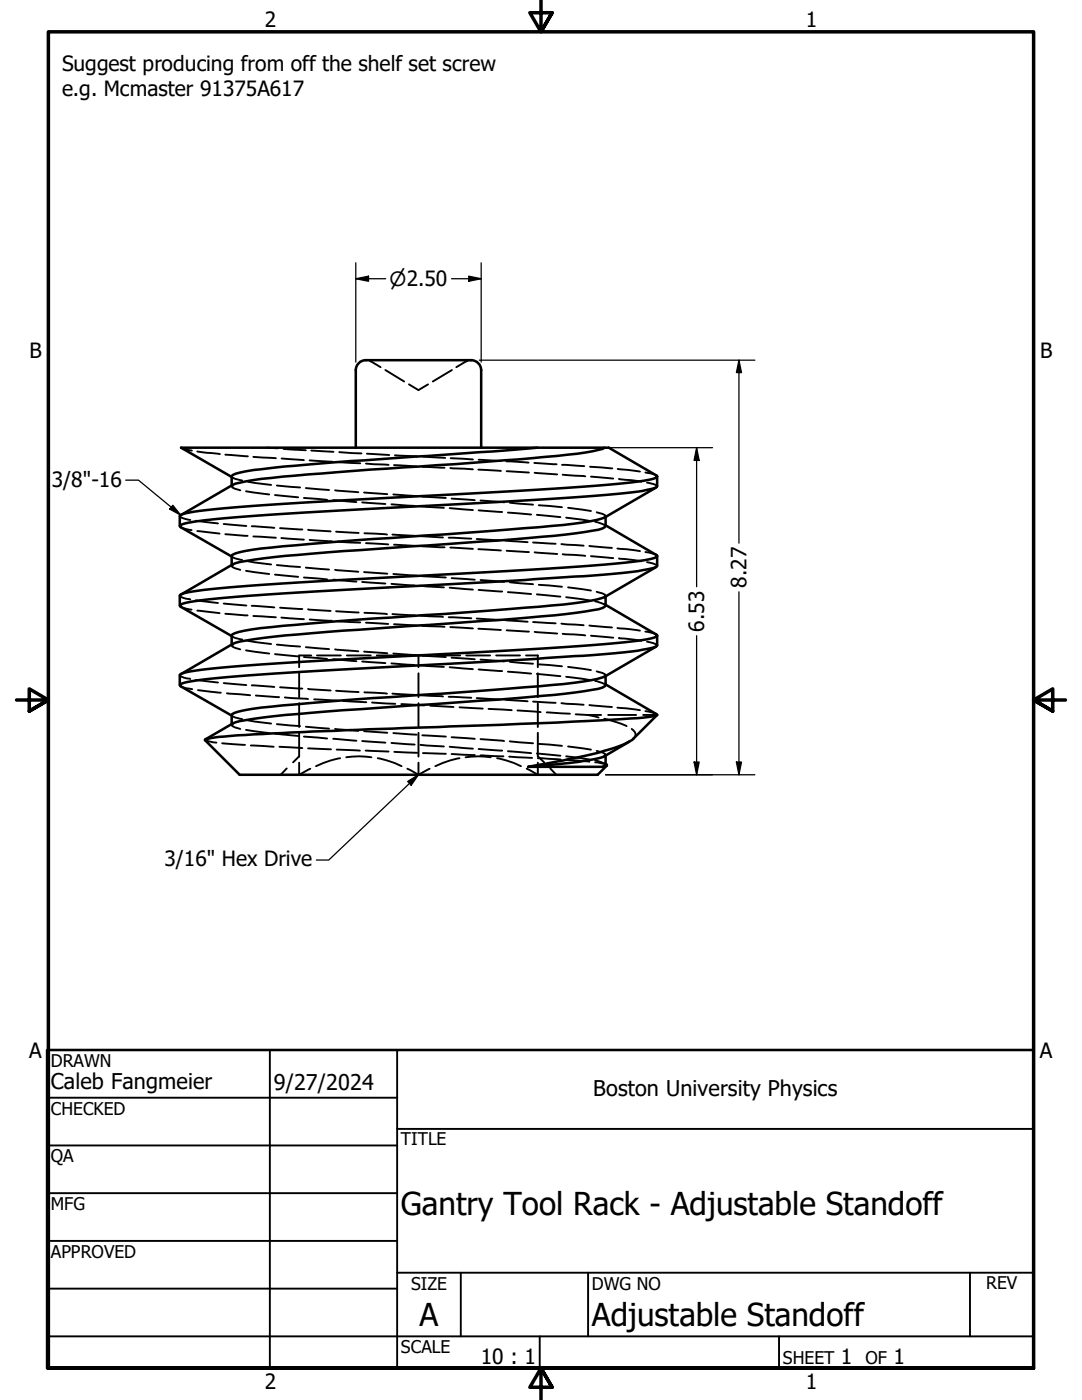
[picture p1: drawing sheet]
<svg xmlns="http://www.w3.org/2000/svg" width="216mm" height="279mm" viewBox="0 0 216 279" stroke-linecap="round" stroke-linejoin="round" font-family="sans-serif">
<!-- layer: Hidden (ANSI) -->
<g fill="none" stroke="#000" stroke-width=".38">
<path d="M73 71.9h.3M73.7 72l2.2 1.3M76.9 73.9l3.7 2.2M81.6 76.7l1.9 1.2 1.9-1.2M90.2 73.9l-3.8 2.2M93.3 72l-2.2 1.3M93.7 71.9h.3M36.1 89.3l2.2 .6M39.4 90.1l4.5 .5M45 90.7l4.5 .4M46.2 95.1l.2 .2 .5 .3 1.4 .3M46.2 96.9v.1"/>
<path d="M46.2 95.2h.1M46.4 95.3v.1M46.4 96.8l-.2 .2a2.51 2.51 0 0 0 1.7 .9M49.1 98l4.6 .7M49.5 96.1l4.6 .7M50.5 91.2l4.6 .2M53.2 89.3l2.2 .2M54.9 98.8l4.6 .5M55.2 96.9l4.7 .4M56.2 91.5l4.4 .3M56.6 89.6l4.4 .3M60.6 99.4l4.7 .4"/>
<path d="M61 97.4l4.7 .4M61.8 91.9l4.5 .2M62.1 89.9l4.4 .3M66.5 99.8l4.6 .4M66.9 97.9l4.6 .3M67.4 92.2l4.5 .3M67.7 90.2l4.4 .3M72.6 98.3l4.7 .3M73 92.5l4.5 .3M73.2 90.6l4.5 .2M78.5 98.7l4.6 .3M78.6 92.8l4.5 .3"/>
<path d="M78.8 90.9l4.4 .2M84.3 99.1l4.7 .3M84.3 93.2l4.4 .1M84.4 91.1l4.4 .3M89.9 93.4l4.5 .3M89.9 91.4l4.5 .3M90.1 99.5l4.6 .3M95.4 93.7l4.5 .3M95.5 91.8l4.4 .2M95.9 99.9l4.7 .4M101 92.1l4.5 .2M101.1 94l4.4 .3"/>
<path d="M106.6 92.4l4.5 .2M106.7 94.4l4.5 .3M112.1 92.8l4.5 .2M112.3 94.7l4.5 .4M117.7 93.2l4.5 .3M117.9 95.1l4.5 .4M123.3 93.6l4.4 .5M123.5 95.6l4.5 .5M128.8 94.3l1.1 .2 1 .4M129.1 96.3l1.6 .4 .4 .3M35.9 118.9l.5 .4 1.6 .3M35.9 103l.5 .4 1.6 .4"/>
<path d="M36.1 105.2l2.1 .6M39.1 119.8l4.4 .5M39.1 103.9l4.4 .6M39.4 106l4.4 .5M44.6 104.6l4.5 .4M45 106.6l4.4 .3M46.2 110.9l.2 .3 .5 .2 1.4 .4M46.2 112.8h.1M46.2 111.1h.1M46.4 111.2v.1M46.4 112.6l-.2 .3a2.51 2.51 0 0 0 1.7 .8M49.1 113.9l4.6 .7"/>
<path d="M49.5 112l4.6 .6M50.2 105l4.5 .3M50.5 107.1l4.6 .2M54.9 114.7l4.6 .4M55.2 112.8l4.7 .4M55.9 105.4l4.4 .3M56.1 107.4l4.5 .3M60.6 115.3l4.7 .3M61 113.3l4.7 .4M61.5 105.7l4.5 .3M61.8 107.8l4.4 .2M66.5 115.7l4.6 .4"/>
<path d="M66.9 113.7l4.6 .4M67.1 106.1l4.5 .3M67.4 108.1l4.5 .2M72.3 100.3l4.6 .3M72.3 116.1l4.6 .4M72.6 114.2l4.7 .3M72.7 106.4l4.5 .3M73 108.4l4.5 .2M78.1 100.6l4.6 .4M78.1 116.5l4.6 .3M78.3 106.7l4.5 .2M78.5 114.6l4.6 .3"/>
<path d="M78.6 108.7l4.5 .3M83.9 101l4.7 .3M83.9 116.9l4.7 .3M83.9 107l4.5 .3M84.2 109l4.5 .2M84.3 115l4.7 .3M89.5 107.3l4.5 .2M89.7 101.4l4.7 .4M89.7 117.3l4.7 .4M89.9 109.3l4.5 .2M90.1 115.4l4.6 .3M95.1 107.6l4.5 .2"/>
<path d="M95.4 109.6l4.5 .3M95.5 101.9l4.7 .3M95.5 117.7l4.7 .3M95.9 115.8l4.7 .3M100.8 107.9l4.5 .3M101.1 109.9l4.4 .3M101.3 102.3l4.7 .4M101.3 118.2l4.7 .4M101.7 100.3l4.7 .4M101.7 116.2l4.7 .4M106.4 108.3l4.5 .2M106.7 110.2l4.5 .4"/>
<path d="M107.1 102.7l4.7 .5M107.1 118.6l4.7 .5M107.5 100.8l4.6 .4M107.5 116.7l4.6 .4M112 108.6l4.5 .3M112.3 110.6l4.5 .3M113 103.3l4.6 .6M113 119.2l4.6 .6M113.3 101.3l4.6 .7M113.3 117.2l4.6 .7M117.6 109l4.5 .3M117.9 111l4.5 .4"/>
<path d="M118.7 104.1l1.4 .4 .7 .5M119.1 102.2a2.49 2.49 0 0 1 1.7 .9l-.2 .2M119.1 118.1a2.49 2.49 0 0 1 1.7 .8l-.2 .3M120.6 104.7v.1M120.7 104.8h.1M120.8 103v.1M120.8 118.9h.1M123.2 109.5l4.5 .5M123.5 111.4l4.5 .6M128.8 110.2l2.1 .5M129.1 112.2l1.2 .3 .8 .4M35.9 134.7l.5 .4 1.6 .4"/>
<path d="M36.1 137l1 .4 1.3 .1M36.1 121.1l2.1 .6M39.1 135.7l4.4 .5M39.4 121.9l4.4 .5M39.5 137.7l4.6 .5M44.6 136.3l4.5 .4M44.6 120.5l4.5 .3M45 122.5l4.4 .3M45.3 138.4l4.6 .3M46.2 126.8l.2 .3 .5 .2 1.4 .3M46.2 128.7h.1M46.2 126.9l.1 .1"/>
<path d="M46.4 127.1h.1M46.4 128.5l-.2 .3a2.51 2.51 0 0 0 1.7 .8M49.1 129.8l4.6 .6M49.5 127.9l4.6 .6M50.2 136.8l4.5 .3M50.2 120.9l4.5 .3M50.5 122.9l4.6 .3M51.1 138.8l4.6 .3M54.9 130.6l4.6 .4M55.2 128.7l4.7 .3M55.9 137.2l4.4 .2M55.9 121.3l4.4 .2"/>
<path d="M56.1 123.3l4.5 .3M56.8 139.2l4.7 .3M59.7 134.4v4.7M60.6 131.1l4.7 .4M61 129.2l4.7 .3M61.5 137.5l4.5 .3M61.5 121.6l4.5 .3M61.8 123.6l4.4 .3M62.1 130.8h-2.4v2.4M62.7 139.6l4.6 .2M63.2 130.8h4.8M66.5 131.6l4.6 .4"/>
<path d="M66.9 129.6l4.6 .4M67.1 137.9l4.5 .2M67.1 122l4.5 .2M67.4 124l4.5 .2M68.5 139.9l4.6 .2M69.2 130.8h4.8M72.3 132l4.6 .3M72.6 130l4.7 .4M72.7 138.2l4.5 .2M72.7 122.3l4.5 .3M73 124.3l4.5 .2M75.2 130.8h4.7"/>
<path d="M78.1 132.4l4.6 .3M78.3 138.4l4.5 .3M78.3 122.6l4.5 .2M78.5 130.4l4.6 .3M78.6 124.6l4.5 .2M81.2 130.8h4.7M83.5 130.8v2.4M83.5 134.4v4.7M83.9 132.8l4.7 .3M83.9 138.7l4.5 .3M83.9 122.9l4.5 .2M84.2 124.9l4.5 .2"/>
<path d="M84.3 130.9l4.7 .2M87.1 130.8h4.7M89.5 139.1l4.5 .2M89.5 123.2l4.5 .2M89.7 133.2l4.7 .3M89.9 125.2l4.5 .2M90.1 131.3l4.6 .3M93 130.8h4.8M95.1 139.3l4.5 .3M95.1 123.4l4.5 .3M95.4 125.5l4.5 .2M95.5 133.6l4.7 .3"/>
<path d="M95.9 131.6l4.7 .4M99 130.8h4.8M100.8 139.6l4.5 .4M100.8 123.8l4.5 .3M101.1 125.8l4.4 .2M101.3 134l4.7 .4M101.7 132.1l4.7 .4M105 130.8h2.3v2.4M106.4 124.1l4.5 .3M106.7 126.1l4.5 .3M107.1 134.5l4.7 .4M107.3 134.4v4.7"/>
<path d="M107.5 132.6l4.6 .4M112 124.5l4.5 .3M112.3 126.5l4.5 .3M113 135.1l4.6 .6M113.3 133.1l4.6 .6M117.6 124.8l4.5 .4M117.9 126.9l4.5 .4M118.7 120l1.4 .4 .7 .4M118.7 135.9l1.4 .4 .7 .4M119.1 134a2.49 2.49 0 0 1 1.7 .8l-.2 .3M120.6 120.6v.1M120.6 136.5h.1"/>
<path d="M120.7 120.7h.1M120.7 136.6h.1M120.8 134.7v.1M123.2 125.3l4.5 .6M123.5 127.3l4.5 .6M128.8 126l2.1 .6M129.1 128.1l1.2 .2 .8 .5M40.9 147.7l2.3 .5M44.3 148.3l4.6 .4M46.2 142.7l.2 .2 .5 .3 1.4 .3M46.2 144.5v.1M46.2 142.8l.1 .1"/>
<path d="M46.4 142.9v.1M46.4 144.4l-.2 .3a2.51 2.51 0 0 0 1.7 .8M49.1 145.7l4.6 .6M49.5 143.8l4.6 .6M50 148.8l4.6 .2M54.9 146.4l4.6 .5M55.2 144.5l4.7 .4M55.8 149l4.5 .3M57.2 153.4l-1.2 1.2M59.7 152.2v2.4l2.2-1.2M59.7 140.3v4.8M59.7 146.2v4.8"/>
<path d="M59.7 150.9l-1.2 1.2M60.6 147l4.7 .4M61 145l4.7 .4M61.5 149.4l4.5 .1M66.5 147.4l4.6 .4M66.9 145.5l4.6 .4M67.2 149.6l4.6 .2M67.9 151.3a17.7 17.7 0 0 0-4.8 1.6M69.1 151.1a16.6 16.6 0 0 1 5 0M72.3 147.9l4.6 .3M72.6 145.9l4.7 .3M73 149.8l4.5 .2"/>
<path d="M74.2 140.2l4.7 .3M75.4 151.3a18.5 18.5 0 0 1 4.7 1.6M78.1 148.3l4.6 .3M78.5 146.3l4.6 .3M78.7 150.1l4.5 .1M80.1 140.5l4.6 .3M81.3 153.4l2.2 1.2 2.2-1.2M83.5 140.3v4.8M83.5 146.2v4.8M83.5 152.2v2.4M83.9 148.7l4.7 .3M84.3 146.7l4.7 .3"/>
<path d="M84.4 150.3l4.6 .1M85.9 140.8l4.6 .3M89.7 149l4.7 .4M90.1 147.1l4.6 .3M90.1 150.5l4.6 .2M91.7 141.2l4.6 .2M91.7 151.3a17.7 17.7 0 0 0-4.8 1.6M92.9 151.1a16.6 16.6 0 0 1 5 0M95.5 149.5l4.7 .3M95.9 147.5l4.7 .4M95.9 150.7l4.6 .2M97.5 141.5l4.6 .2"/>
<path d="M99.2 151.3a18.5 18.5 0 0 1 4.7 1.6M101.3 149.9l4.7 .4M101.6 151l4.6 .3M101.7 148l4.7 .3M103.3 141.8l4.6 .3M106.4 140l4.5 .3M107.1 150.4l4.7 .4M107.3 151.3l4.6 .3M107.3 152.2v2.4l-2.2-1.2M107.3 140.3v4.8M107.3 146.2v4.8M107.3 150.9l1.3 1.2"/>
<path d="M107.5 148.5l4.6 .3M109.1 142.2l4.6 .2M109.8 153.4l1.2 1.2M112 140.3l4.5 .4M113 150.9l4.6 .7M113 151.6l4.6 .4M113.3 149l4.6 .6M114.9 142.6l2.3 .1M117.2 142.7l2.2 .5M117.2 142.7h2.8M117.6 140.7l4.5 .4M118.7 151.8l1.4 .3 .7 .5"/>
<path d="M118.7 152.1l2.3 .5M119.1 149.9a2.49 2.49 0 0 1 1.7 .8l-.2 .2M120.6 143.4l2.5 .7 1.9 .8M120.6 152.3v.1M120.7 152.5h.1M120.8 150.6v.1M121.3 142.7h5.6M123.2 141.2l4.5 .5M126 145.5a1.12 1.12 0 0 1 .4 1.9M128.3 142.7h2.8M128.8 141.9l2.1 .6"/>
</g>
<g fill="#000">
<circle cx="46.2" cy="97" r=".19"/>
<circle cx="46.2" cy="112.9" r=".19"/>
<circle cx="120.8" cy="103.1" r=".19"/>
<circle cx="120.8" cy="119" r=".19"/>
<circle cx="46.2" cy="128.8" r=".19"/>
<circle cx="120.8" cy="134.9" r=".19"/>
<circle cx="46.2" cy="144.7" r=".19"/>
<circle cx="120.8" cy="150.7" r=".19"/>
</g>
<!-- layer: Visible (ANSI) -->
<g fill="none" stroke="#000" stroke-width=".51">
<path d="M71 73.9v15.4M73 71.9a2 2 0 0 0-2 2M73 71.9h21a2 2 0 0 1 2 2M96 73.9v15.4M46.2 95.2l-10.1-5.9h85.4l9.4 5.6 .2 .1v.2a25.6 25.6 0 0 1-7.4 1.3l-17.4 1.3-32.6 1.8a470 470 0 0 0-35.7 2.6l-1.2 .3-.9 .4v2.1M107.3 89.3l-16.7 1.3a803.1 803.1 0 0 0-39.9 3.2l-2.2 .4a3.6 3.6 0 0 0-2.3 .9v1.8M120.6 89.3l-1.2 .5a143.2 143.2 0 0 1-19.1 2.1l-33 2.3a147.3 147.3 0 0 0-20.3 2.3l-10.9 6.3M130.9 97.3l-10.3 6-1.5 .5a131.4 131.4 0 0 1-17.4 1.9l-34 2.4a229.4 229.4 0 0 0-18.9 1.9 4 4 0 0 0-2.6 .9v1.9M131.1 95.1v2.1a23.3 23.3 0 0 1-7.1 1.3l-15.2 1.1-37 2.1a440.2 440.2 0 0 0-33.6 2.5l-1.7 .4-.6 .4 .2 .2 10.1 5.9M120.8 103.1v1.9a3.2 3.2 0 0 1-2.6 .9 304 304 0 0 1-25.6 2.4l-20.8 1.5a213.4 213.4 0 0 0-23.9 2.3l-1.5 .5-10.3 6.1M120.8 119v1.8a3.2 3.2 0 0 1-2.6 1 304 304 0 0 1-25.6 2.4l-20.8 1.5a213.4 213.4 0 0 0-23.9 2.3l-1.5 .5-10.3 6.1M120.8 104.8l10.1 5.9 .2 .3a7.8 7.8 0 0 1-4 1 922.5 922.5 0 0 1-48.6 3.2l-7.1 .4a421.3 421.3 0 0 0-33.4 2.5l-1.2 .3-.9 .3v2.1"/>
<path d="M130.9 113.2l-10.3 6-1.5 .4a131.4 131.4 0 0 1-17.4 1.9l-34 2.5a229.4 229.4 0 0 0-18.9 1.9 4 4 0 0 0-2.6 .9v1.9M131.1 110.9v2.1a23.4 23.4 0 0 1-7.1 1.4l-19.3 1.4-32.8 1.7a445.3 445.3 0 0 0-33.7 2.6l-1.7 .4-.6 .3 .2 .3 10.1 5.8M120.8 134.9v1.8a3.2 3.2 0 0 1-2.6 1 304 304 0 0 1-25.6 2.4l-20.8 1.4a213.4 213.4 0 0 0-23.9 2.4l-1.5 .5-5.4 3.2M120.8 120.7l10.1 5.9 .2 .3a7.8 7.8 0 0 1-4 1 922.5 922.5 0 0 1-48.6 3.2l-7.1 .3a421.3 421.3 0 0 0-33.4 2.6l-1.2 .2-.9 .4v2.1M120.8 136.6l10.3 6.1M130.9 129l-10.3 6.1-1.5 .4a131.4 131.4 0 0 1-17.4 1.9l-34 2.4a229.4 229.4 0 0 0-18.9 1.9 4 4 0 0 0-2.6 1v1.8M131.1 126.8v2.1a23.4 23.4 0 0 1-7.1 1.3l-17.2 1.3-34.9 1.9a445.3 445.3 0 0 0-33.7 2.6l-1.7 .3-.6 .4 .2 .3 10.1 5.8M105.4 153h14.9M120.8 150.7v1.9l-.5 .4M120.8 152.5l.3 .3-.8 .2M125.7 148l-5.1 2.9-1.7 .5a89.7 89.7 0 0 1-13.5 1.6M131.1 142.7l-4.7 4.7a14.7 14.7 0 0 1-5.9 2.5l-2.5 .7-5.6 1.2-7 1.2"/>
<path d="M131.1 142.7l-1.5 .4a919.2 919.2 0 0 1-46.6 2.1l-7.1 .3a760.1 760.1 0 0 0-32.3 1.6l-2.5 .4-.2 .2 6.9 6.9h71.5l1.8-1.8"/>
</g>
<!-- layer: Border (ANSI) -->
<path d="M107.9 0v6.4l-2.2-3.9h4.5l-2.3 3.9 2.3-3.9M3.3 139.7h6.4l-3.9-2.2v4.4l3.9-2.2-3.9 2.2M212.6 139.7h-6.4l3.9-2.2v4.4l-3.9-2.2 3.9 2.2M9.7 273v-266.6h196.5v266.6h-196.5h196.5M110.2 276.9l-2.3-3.9 2.3 3.9h-4.5l2.2-3.9v6.4" fill="none" stroke="#000" stroke-width=".7"/>
<!-- layer: Title (ANSI) -->
<g fill="none" stroke="#000" stroke-width=".38">
<path d="M9.4 219.1h69.8M53.8 209.5v63.5M79.2 209.5v63.5M9.4 228.6h69.8M9.4 238.1h69.8M79.2 225.3h127M9.4 247.6h69.8M9.4 257.2h69.8M79.2 254h127M91.9 254v12.7M117.3 254v12.7M193.5 254v12.7"/>
<path d="M9.4 266.7h196.8M107.7 266.7v6.3M155.4 266.7v6.3"/>
</g>
<path d="M9.4 209.5h196.8v63.5h-196.8z" fill="none" stroke="#000" stroke-width=".51"/>
<!-- layer: Dimension (ANSI) -->
<g fill="none" stroke="#000" stroke-width=".25">
<path d="M71 55.6l2.5-.5v1zM71 55.6h6M71 52.5v19.8M90.1 55.6h5.9M93.5 55.1l2.5 .5-2.5 .5zM96 52.5v19.8M95.6 71.9h55M147.4 71.9l.6 2.5h-1.1zM147.4 71.9v36.5M108.8 89.3h33.4M139 89.3l.5 2.6h-1zM139 89.3v27.8"/>
<path d="M147.4 118.1v36.5M139 126.9v27.7M120.8 154.6h29.8M138.5 152.1h1l-.5 2.5zM146.9 152.1h1.1l-.6 2.5z"/>
</g>
<path d="M71 55.6l2.5-.5v1zM93.5 55.1l2.5 .5-2.5 .5zM147.4 71.9l.6 2.5h-1.1zM139 89.3l.5 2.6h-1zM138.5 152.1h1l-.5 2.5zM146.9 152.1h1.1l-.6 2.5z" fill="#000"/>
<!-- layer: Symbol (ANSI) -->
<path d="M25.1 95.8h2.5l8.5 7M34.5 100.8l1.6 2-2.3-1.2zM81.3 156l2.2-1.4-1.5 2.1zM83.5 154.6l-17.9 17h-2.5" fill="none" stroke="#000" stroke-width=".25"/>
<path d="M34.5 100.8l1.6 2-2.3-1.2zM81.3 156l2.2-1.4-1.5 2.1z" fill="#000"/>
<g font-size="6.3">
<text x="80" y="242.5">Gantry Tool Rack - Adjustable Standoff</text>
<text x="83.7" y="264.5">A</text>
<text x="118.1" y="264.7">Adjustable Standoff</text>
</g>
<g font-size="4.3">
<text x="10.2" y="217.4">Caleb Fangmeier</text>
<text x="54.6" y="217.6">9/27/2024</text>
<text x="118.4" y="218.6">Boston University Physics</text>
</g>
<g font-size="4.2">
<text x="52.8" y="5.3">2</text>
<text x="160.8" y="5.3">1</text>
<text x="12.4" y="14.2">Suggest producing from off the shelf set screw</text>
<text x="12.4" y="19.2">e.g. Mcmaster 91375A617</text>
<text x="5.9" y="71.4">B</text>
<text x="207.6" y="71.4">B</text>
<text x="10.4" y="97.1">3/8&quot;-16</text>
<text x="149" y="117.3" transform="rotate(-90 149 117.3)">8.27</text>
<text x="140.5" y="126" transform="rotate(-90 140.5 126)">6.53</text>
<text x="32.8" y="172.9">3/16&quot; Hex Drive</text>
<text x="5.8" y="211.1">A</text>
<text x="207.5" y="211.1">A</text>
<text x="95.9" y="272.2">10 : 1</text>
<text x="167.8" y="272.2">1</text>
<text x="178.3" y="272.2">1</text>
<text x="52.8" y="277.1">2</text>
<text x="160.8" y="277.1">1</text>
</g>
<text font-size="3.9" x="77.7" y="57.1">⌀2.50</text>
<g font-size="3.5">
<text x="10.2" y="212.9">DRAWN</text>
<text x="10.2" y="222.4">CHECKED</text>
<text x="10.2" y="232">QA</text>
<text x="80" y="228.6">TITLE</text>
<text x="10.2" y="241.5">MFG</text>
<text x="10.2" y="251">APPROVED</text>
<text x="82" y="257.4">SIZE</text>
<text x="118.1" y="257.4">DWG NO</text>
<text x="196.8" y="257.3">REV</text>
<text x="80" y="270.1">SCALE</text>
<text x="156.2" y="272.2">SHEET</text>
<text x="172.7" y="272.2">OF</text>
</g>
</svg>
